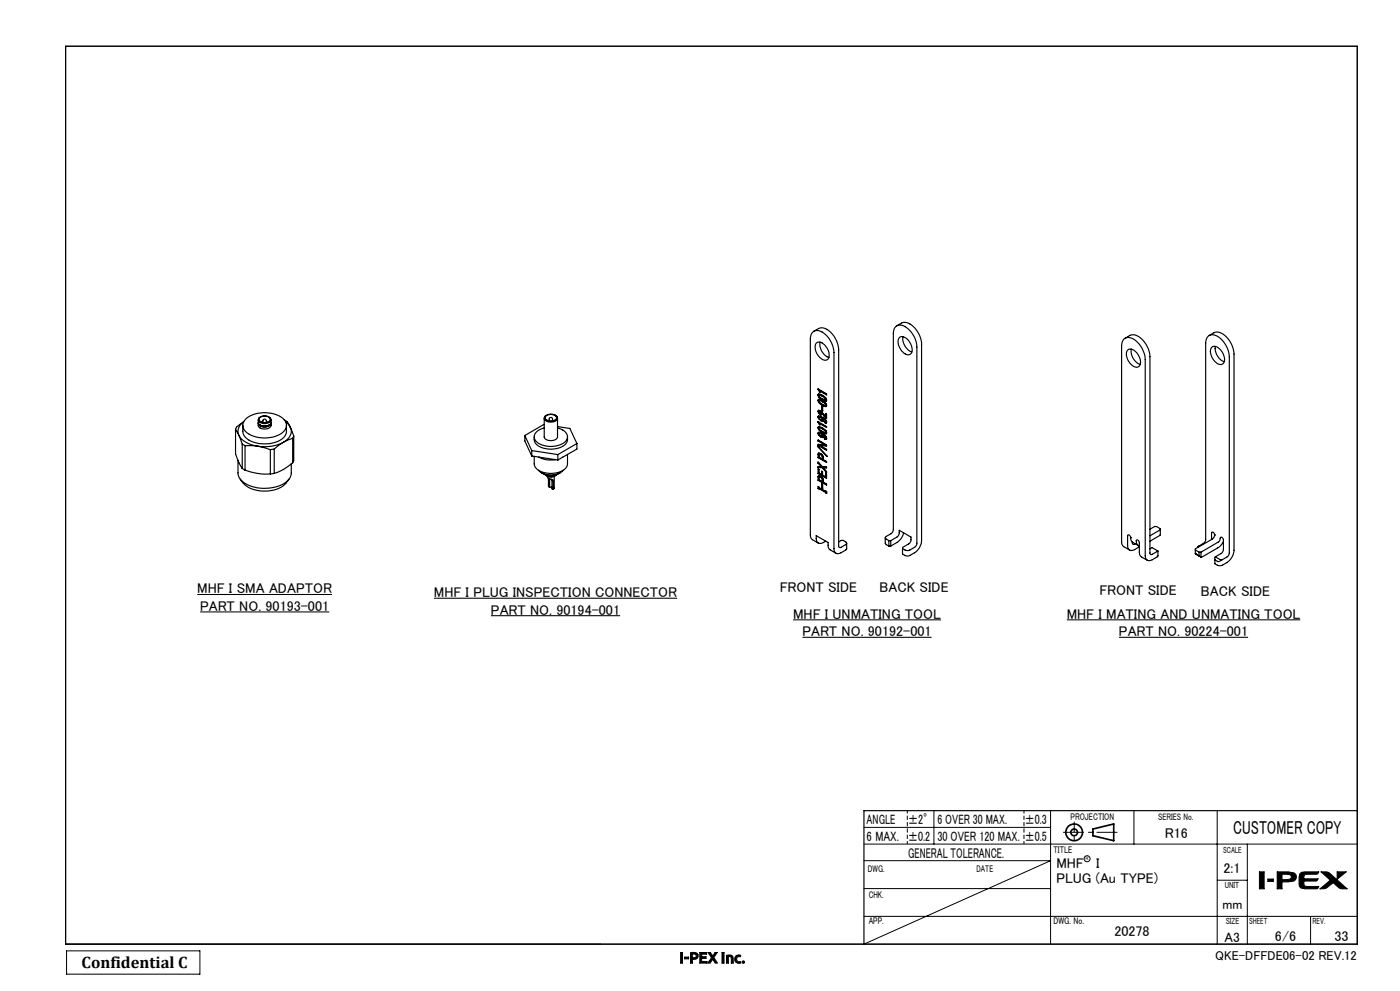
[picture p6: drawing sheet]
<svg xmlns="http://www.w3.org/2000/svg" width="420mm" height="297mm" viewBox="0 0 420 297" stroke-linecap="round" stroke-linejoin="round" font-family="sans-serif">
<g fill="none" stroke="#000" stroke-width=".35">
<path d="M19.7 13.9h387.5v269.1h-387.5zM244.2 99.3a3.5 3.5 0 0 1 2.5-1.1 7 7 0 0 1 4.9 6.6v58.8a.44 .44 0 0 0 .2 .5 .44 .44 0 0 0 .5-.1l1.4-.8a.43 .43 0 0 0 .3-.4 .43 .43 0 0 0-.3-.4l-.8-.4h-.5l-.8 .4M269 97.6a3.5 3.5 0 0 1 2.6-1 7 7 0 0 1 4.9 6.6v58.8a4.6 4.6 0 0 1-2.1 3.7l-1.9 .9h-.6l-1.1-.6v-1.9l2.1-1.3 .4-.7v-1.1l-3.5-2.1v1l-.5 .9-2.1 1.2M244.9 102.9a2.11 2.11 0 0 1 3 1.2 2.97 2.97 0 0 1 .3 3.7 2.66 2.66 0 0 1-3.1-1.8 3.2 3.2 0 0 1-.2-3.1zM245.4 116.7l.3 .3M245.4 118.4l.2 .6M245.4 116.7v-.1l2.6 1.4v.4l-2-1.2M245.5 116.6l-.1 .1M245.5 118.3l.2 .6M245.5 119.9l.2 .6M245.5 118.3l-.1 .1M245.5 119.9l-.1 .1"/>
<path d="M245.6 116.7l.2 .2M245.6 119.7a2.35 2.35 0 0 1 2.3 2.1h-.1M245.6 119.7l-.2 .3M245.6 119l1.2 .9 1 .3M245.6 118.1a2.35 2.35 0 0 1 2.3 2.1h-.1M245.6 118.1l-.2 .3M245.6 118.1l-.1 .2M245.6 119.7l-.1 .2M245.7 117l.1 .4M245.7 118.9l1 .8 1.2 .5h-.1M245.7 118.9l-.1 .1M245.8 118.4l1.1 .4 .7 .6"/>
<path d="M245.8 118.8a2.25 2.25 0 0 0 1.9 .9M245.8 118.4v.4M245.8 116.9l.2 .4M245.8 117.4v.1M245.8 116.9l-.1 .1M245.9 118.3l.8 .3 1 .8M245.9 119.9l1.1 .5 .7 .6M245.9 118.3l-.2 .1M245.9 119.9l-.2 .1M245.9 118.3l-.1 .1M245.9 119.9l-.1 .1M246 117.4h.1"/>
<path d="M246 117.3v.1M246 117.3l-.2 .1M246 117.4l-.2 .1M246 117.2v.4l-.2-.1M246 117.2l2 1M246 102.5a4.2 4.2 0 0 0 2.7 4.6M247.6 119.4l.1 .3M247.7 119.4l.2 .3M247.7 119.4h-.1M247.9 119.7l-.3 .2M247.9 119.7h-.2M270 101a2.84 2.84 0 0 1 3.3 2.3 2.18 2.18 0 0 1-.5 3 3.8 3.8 0 0 1-3.3-4.5z"/>
<path d="M270.9 100.9a4.2 4.2 0 0 0 2.7 4.6M337.5 101.4a3.4 3.4 0 0 1 2.6-1.1 7 7 0 0 1 4.9 6.6v58.8a.42 .42 0 0 0 .2 .5 .42 .42 0 0 0 .5-.1l1.6-1M338.3 104.9a2.35 2.35 0 0 1 3.2 1.5 2.57 2.57 0 0 1 0 3.6 3.5 3.5 0 0 1-3.6-3.5v-.8zM339.4 104.6a4.3 4.3 0 0 0 2.7 4.6M362.8 100.5a3.4 3.4 0 0 1 2.5-1 7 7 0 0 1 4.9 6.6v58.8a4.7 4.7 0 0 1-2.1 3.7l-1.6 .9-1.3-.1-.7-.5 .1-2M363.6 104a2.36 2.36 0 0 1 3.1 1.5 2.57 2.57 0 0 1 0 3.6 3.5 3.5 0 0 1-3.6-3.4v-.8zM364.6 103.8a4.3 4.3 0 0 0 2.7 4.6M70.7 128.7l.2-.7 2.2-1.6a3.3 3.3 0 0 0-1.5 4.1M70.7 128.7v7.3l.9 2.6 1.1 1.8M70.7 128.7l.9 1.8M71.4 138v3.7a4.5 4.5 0 0 0 3.5 3.9 11.9 11.9 0 0 0 11.3-1.5l.7-.7 .5-1.3v-3.1M71.6 130.5a7.4 7.4 0 0 0 5.7 3.2"/>
<path d="M71.6 130.5l1.1 2.6M72.7 133.1l.8 .5M72.7 133.1v7.3M72.8 127.5v1.8a4.4 4.4 0 0 0 4.2 3.5 8.8 8.8 0 0 0 8.5-2.2l.4-1.1v-2M73.5 133.6l3.8 .1M73.5 133.6v7.3M73.6 125.8a9.2 9.2 0 0 1 11.6 0 2.71 2.71 0 0 1-1.2 4.3 9.6 9.6 0 0 1-10.4-.9 2.41 2.41 0 0 1 0-3.4zM77.3 133.7l3.8 1.1M77.5 126.9a1.66 1.66 0 0 0 2.3 1.6 1.39 1.39 0 0 0 1.5-1.6M77.5 125.8v1l.5 .6M77.5 126.7a2.09 2.09 0 0 0 3.3 1l.4-.4 .1-.6M77.5 126.9a2.28 2.28 0 0 0 3.7 0"/>
<path d="M77.8 125.2a2.29 2.29 0 0 1 3.4 .4 2 2 0 0 1-1.8 1.1 2 2 0 0 1-1.8-1zM77.8 125.2a.98 .98 0 0 0-.2 1.1 .98 .98 0 0 0 1 .6 2.07 2.07 0 0 0 2.7-1.1l-.4-.6M77.9 125.2a2.23 2.23 0 0 1 3.2 .3 1.64 1.64 0 0 1-2.3 1.1 .91 .91 0 0 1-.9-.4 .91 .91 0 0 1 0-1zM78 127.4a2.79 2.79 0 0 0 2.8 0M78.9 126.6v-.5a.51 .51 0 0 1 .5-.5 .51 .51 0 0 1 .5 .5v.5M81.1 134.8v7.3M81.3 125.8a1.68 1.68 0 0 1-2.3 1.9l-1-.3M82.3 134.6l-1.2 .2M82.3 134.6v7.3M85.1 132.5a12.5 12.5 0 0 1-7.8 1.2M85.1 132.5l-2.8 2.1M85.3 125.8a4.1 4.1 0 0 1 1.8 2.3"/>
<path d="M85.7 126.4l1.4 1.7M87.1 128.1a3.4 3.4 0 0 1-2 4.4M87.1 128.1l1 2.6M87.8 138.7l-2.7 2-2.8 1.2M87.8 131.4l-2.7 1.1M87.8 131.4v7.3M88.1 130.7l-.3 .7M88.1 130.7v7.3l-.3 .7M157.4 130.5l2.1 4.5M157.4 130.5v1.6l2.1 4.6M159.5 135l7.9 1.2M159.5 136.7l7.9 1.2"/>
<path d="M159.5 135v1.7M160.3 130.9a3.2 3.2 0 0 0 3.1 3.5 6.1 6.1 0 0 0 6.6-1.9l.3-1.6M161.6 137l2.6 .8h2.5M163.3 125.3v5.6a2.4 2.4 0 0 0 3.5 .7l.5-.5v-5.8M163.3 128.3a2.97 2.97 0 0 0-2.9 3.2 6 6 0 0 0 6.7 2.1 3.1 3.1 0 0 0 3.1-3 3.5 3.5 0 0 0-2.9-2.3M163.3 127.2l-5.9 3.3M163.7 124.7a1.02 1.02 0 0 0-.3 1.2 1.02 1.02 0 0 0 1.1 .5 2.01 2.01 0 0 0 2.8-1.2l-.4-.5M163.7 124.6a2.25 2.25 0 0 1 3.4 .6 2.31 2.31 0 0 1-3.5 .5 .77 .77 0 0 1 .1-1.1zM163.9 124.6a2.04 2.04 0 0 1 3.1 .7 1.97 1.97 0 0 1-3.5-.2zM164.7 126.1v-.5a.51 .51 0 0 1 .6-.5 .51 .51 0 0 1 .5 .5v.5M167.3 127.8l3.7 .6 2.1 4.5M167.4 136.2v1.7"/>
<path d="M168.8 137v.1M170.3 136.2v2.8a3.5 3.5 0 0 1-3.6 2.7 6 6 0 0 1-6.2-1.9l-.2-.7v-2.3M173.1 132.9l-5.7 3.3M173.1 132.9v1.7l-5.7 3.3M245.3 133.8l2.8 2.9zM245.3 133.8h.1M245.4 129.9l.2 .4M245.4 126.5l.3 .3M245.4 123.3l.2 .5M245.4 120l.2 .6M245.4 125l.2 .4M245.4 128.2l.2 .6"/>
<path d="M245.4 126.5l2.6 1.3v.3l-2-1.1v.3l-.2-.1M245.4 136.1v-.1a1.12 1.12 0 0 1 1.6 1v.8l1 .5v.3l-2.6-1.4M245.4 132.2v-.3l2.6 1.4v.4l-2-.2M245.4 136.1v1.1M245.4 138.8v-.3l1.3 1.4h1.3v.3h-1.1M245.4 133.5l2.6 1.5v-.3l-2-1.2M245.4 138.8l1 1M245.4 132.2l2 1.1M245.5 126.4l-.1 .1M245.5 123.2l.2 .5M245.5 124.9l.2 .4M245.5 128.1l.2 .6"/>
<path d="M245.5 129.8l.2 .4M245.5 123.2l-.1 .1M245.5 124.9l-.1 .1M245.5 128.1l-.1 .1M245.5 129.8l-.1 .1M245.6 130.3l.7 .6M245.6 125.4l.7 .7M245.6 126.5l.2 .2M245.6 131.9v.2M245.6 133.2v.2M245.6 136.1v1M245.6 138.6v.1"/>
<path d="M245.6 139.8v.2M245.6 132.1l2 1.1-.2 .1M245.6 133.4l2.4 1.4M245.6 132.1l-.2 .1M245.6 133.4l-.2 .1M245.6 137.1l2.4 1.4M245.6 137.1l-.2 .1M245.6 136.1h-.2M245.6 138.7l.9 1.1h-.1M245.6 138.7l-.2 .1M245.6 129.6a2.58 2.58 0 0 1 2.4 2l-.2 .1M245.6 129.6l-.2 .3"/>
<path d="M245.6 123a4 4 0 0 1 2.1 1.9M245.6 123l-.2 .3M245.6 120.6l1.2 1 1 .2M245.6 124.7a2.56 2.56 0 0 1 2.4 2l-.2 .1M245.6 124.7l-.2 .3M245.6 128.8l1.2 .9 1 .3M245.6 127.9a2.36 2.36 0 0 1 2.3 2l-.1 .1M245.6 127.9l-.2 .3M245.6 124.7l-.1 .2M245.6 127.9l-.1 .2M245.6 129.6l-.1 .2M245.6 123l-.1 .2"/>
<path d="M245.6 135.8v.3M245.7 126.8l.1 .3M245.7 125.3l.7 .7M245.7 130.2l.7 .7M245.7 125.3l-.1 .1M245.7 130.2l-.1 .1M245.7 120.5l1.3 1 .9 .3h-.1M245.7 123.7l.6 .5M245.7 128.7l1.3 .9 .9 .3-.1 .1M245.7 120.5l-.1 .1M245.7 123.7l-.1 .1M245.7 128.7l-.1 .1"/>
<path d="M245.8 123.3l-.1 .2 .6 .6v.3l-.7-.6M245.8 123.3l.3 .1M245.8 120l.7 .3 1.1 .8M245.8 120l-.1 .1a1.87 1.87 0 0 0 2 1.4v-.1M245.8 125l.9 .5M245.8 125h-.1a.9 .9 0 0 0 1.1 .9v-.1M245.8 128.2l.7 .2 1.1 .8M245.8 128.7a2.25 2.25 0 0 0 1.9 .8M245.8 128.2v.5M245.8 129.9l.9 .5M245.8 129.9h-.1a1.01 1.01 0 0 0 1.1 .8M245.8 126.7l.2 .5"/>
<path d="M245.8 127.1v.1M245.8 127.1l.3-.2 1.9 1.1M245.8 126.7l-.1 .1M245.9 136.1l.4 .1M245.9 136.1l-.2 .9 1 .6M245.9 136.1l.3 .1M245.9 123.3h-.2M245.9 124.9l-.2 .1M245.9 129.8l-.2 .1M245.9 124.9l.9 .4M245.9 128.1l1.1 .4 .7 .6M245.9 129.8l.9 .4"/>
<path d="M245.9 128.1l-.2 .1M245.9 124.9h.1M245.9 124.9l-.1 .1M245.9 129.8h.1M245.9 128.1l-.1 .1M245.9 129.8l-.1 .1M246 136.1l-.2 .1M246 127.2h.1M246 127.2h-.2M246 133.5l2 .1M246.1 123.4l1.2 1.4M246.2 123.3l1.2 1.4"/>
<path d="M246.2 123.3h-.4M246.2 136.2l.4 .4M246.2 123.3l-.1 .1M246.3 130.9l.6 .2M246.3 126.1l.6 .1M246.3 136.2l.4 .3M246.3 136.2h-.1M246.4 139.8h-1v.3M246.4 126l.7 .1-.2 .1M246.4 130.9l.7 .2h-.2M246.4 126l-.1 .1M246.4 130.9h-.1"/>
<path d="M246.6 121.6l.2 .1v1.5l-.2-.2zM246.6 136.6l.1 .3M246.7 125.5l.1 .3M246.7 130.4l.1 .3M246.7 121.7v1.3M246.7 136.9v.7M246.7 123h.1M246.7 123h-.1M246.7 130.2l.3 .5-.1 .4M246.7 130.2l.9 .8M246.7 125.4l.3 .4-.1 .4M246.7 125.4l.9 .7"/>
<path d="M246.7 125.4l.2-.1 .9 .7M246.7 130.2l1.1 .7M246.7 136.5l.1 .3M246.7 136.5l-.1 .1M246.8 125.4l-.1 .1M246.8 130.3l-.1 .1M246.8 136.8l-.1 .8M246.8 136.8l-.1 .1M246.9 125.6v.1M246.9 130.5v.1M246.9 125.7l-.2 .2M246.9 130.6l-.2 .2"/>
<path d="M246.9 125.7l-.1 .1M246.9 130.6l-.1 .1M247.3 124.8l.4 .5M247.3 131.5l.5 .2M247.3 126.6l.5 .2M247.4 124.7l.5 .5M247.4 133.3l-2-.1v.3M247.4 124.7l-.1 .1M247.5 126.6l.5 .1-.2 .1M247.5 131.5l.5 .1-.2 .1M247.5 126.6h-.2M247.5 126.4v.2"/>
<path d="M247.5 131.3v.2M247.5 131.5h-.2M247.6 121.1l.1 .3M247.6 129.2l.1 .3M247.6 131l.1 .2M247.6 126.1l.1 .2M247.6 131.3h-.3v.2M247.6 126.5l-.3-.1v.2M247.7 124.9v-.9l.3 .1v1.3l-.3-.1M247.7 131.2l-.1 .1M247.7 126.3l-.1 .2M247.7 121l.2 .3"/>
<path d="M247.7 129.1l.2 .3M247.7 121l-.1 .1M247.7 129.1l-.1 .1M247.8 126l.1 .3M247.8 130.9l.1 .3M247.8 126l-.2 .1M247.8 130.9l-.2 .1M247.8 124.1l-.1 .8M247.9 121.3l-.3 .2M247.9 126.3l-.2 .1M247.9 129.4l-.3 .3M247.9 131.2l-.2 .1"/>
<path d="M247.9 121.3l-.2 .1M247.9 125.2l.1 .1M247.9 125.2l-.2 .1M247.9 126.3h-.2M247.9 129.4l-.2 .1M247.9 131.2h-.2M72.1 143.6a9 9 0 0 0 10.2 3.2 6.5 6.5 0 0 0 4.4-3.2M72.7 140.4l.8 .5M73.5 140.9l3.5 .9 4.1 .3M82.3 141.9l-1.2 .2M161.6 140.9l.8 .8M162.4 141.7a5.2 5.2 0 0 0 5.7 0"/>
<path d="M163.5 142.2l.3 .3M163.8 142.5l.5 .2M164.3 142.7l.7 .3 1.3-.3M164.3 142.7l.2 .7M164.5 143.4a1.57 1.57 0 0 1 1.5 .8v2.5M164.5 143.4v2.4l.4 .2M164.9 146h.7M164.9 143.5v2.5M165.5 143.6l.1 2.9 .4 .2M166.3 142.7v3.6l-.3 .4M166.7 142.5l-.4 .2M167 142.2l-.3 .3-1.2 .3-1.7-.3"/>
<path d="M168.9 140.9a5.6 5.6 0 0 1-6.5 .8M245.4 146.4v-.6l2.2 1.4M245.4 146.4l.4 .1M245.4 141.9l2.6 1.5v-1.5l-.3-.2v1.2M245.4 141.9v-1.4l.3 .2v1.1l.8 .4M245.4 142.9v1M245.4 140.1l1.3 .1M245.6 140.6v1.2M245.6 142.8v1M245.6 145.9v.4M245.6 140l1.2 .1M245.6 141.8l2.4 1.4"/>
<path d="M245.6 140l-.2 .1M245.6 141.8l-.2 .1M245.6 143.8l2.4 1.4M245.6 143.8l-.2 .1M245.6 142.8l-.2 .1M245.6 146.3l.2 .2M245.6 146.3l-.2 .1M245.6 142.6l1.2 .6M245.6 142.6l-.2 .3M245.6 142.6v.2M245.8 146.5l1.8 1.1M245.8 146.5l2 1"/>
<path d="M245.9 142.9h.4M245.9 142.9l-.2 .9 1 .6M245.9 142.9l.3 .1M246 142.8l-.2 .1M246.2 143l.4 .4M246.3 142.9l.4 .4M246.3 142.9l-.1 .1M246.5 142.2v-1l.3 .2v1l.9 .5M246.6 144.8l.2 .2v1.4l-.2-.1zM246.6 143.4l.1 .3M246.6 141.3l-.1 .9M246.7 140.2l1.3 1.5v-.3l-1.1-1.2"/>
<path d="M246.7 143.7v.7M246.7 145v1.2M246.7 146.2l.1 .1M246.7 146.2l-.1 .1M246.7 143.3l.1 .3M246.7 143.3l-.1 .1M246.8 143.2l.2 1.3 1 .6v.3l-2.6-1.5M246.8 140.1l1.2 1.3M246.8 140.1l-.1 .1M246.8 143.6l-.1 .8M246.8 143.6l-.1 .1M247.6 147.2l.4 .1v.6l-.4-.2"/>
<path d="M247.6 147.6v.1M247.8 147.2h-.2M247.8 147.5v.1M247.8 147.6l.2 .1M247.8 147.6l-.2 .1M247.8 147.5l-.2 .1M247.8 141.8l-.1 1.1M248 140.1l-1.1 .1M271.1 159.7a4.4 4.4 0 0 1-2 2.9l-1.9 1.1M345 158.6l1.4-.8h.6l1.1 .7-.2 2-2.9 1.7M348.1 158.8l-3.1 1.8M245.5 162.8l-1.9-1.2-.5-1.2v-58.8a2.17 2.17 0 0 1 1.1-2.3 2.17 2.17 0 0 1 2.5 .2 8 8 0 0 1 3.5 6.2v58.7a1.29 1.29 0 0 0 .6 1.4 1.29 1.29 0 0 0 1.5-.1l1.7-1.1v-1.8"/>
<path d="M247.7 162.2l-.7 .4a1.31 1.31 0 0 1-1.5 .1 1.31 1.31 0 0 1-.6-1.3v-.9l3.5 2.1 .3 1.9 2.1 1.3M265.6 161.2v1.7l1.1 .8M266.7 162l-.8-.4a.42 .42 0 0 1-.3-.4 .42 .42 0 0 1 .3-.4l1.5-1 .6-1.1v-58.8a2.15 2.15 0 0 1 1-2.3 2.15 2.15 0 0 1 2.5 .3 7.8 7.8 0 0 1 3.6 6.1v59l-.5 .8-1.8 1.1h-1.1l-.9-.5M266.7 162v1.7M266.7 162h.5M266.7 163.7h.5M267.2 162v1.7M338.9 164.8l-1.9-1-.4-.6-.1-.7v-58.9a2.17 2.17 0 0 1 1.1-2.2 2.17 2.17 0 0 1 2.4 .2 7.6 7.6 0 0 1 3.6 6.1v58.8a1.28 1.28 0 0 0 .6 1.4 1.28 1.28 0 0 0 1.5-.2l1.7-1.1-.1-1.5M339.2 161.1l-.3-.6-.5-.2-.1 3.2a1.3 1.3 0 0 0 .6 1.3 1.3 1.3 0 0 0 1.5-.1l1.4-.8M339.2 161.1h.1M339.2 161.1l.3 1.1 2 1.3M339.7 162.4a.51 .51 0 0 0 .2 .7 .51 .51 0 0 0 .7-.2"/>
<path d="M341.8 163.6a1.15 1.15 0 0 1-.6-1.8l.6 .6 .1 3.9 .5 .6 1.8 1M345 164.5l.6-.4 1.7 1M358.6 165.9h.1M358.6 164.8l1.1 .7M358.6 165.9l1.1 .7M358.6 165.9l1.8 1.1M359.4 163.9l1.7-1.1 .6-1v-59a2.16 2.16 0 0 1 1-2.2 2.16 2.16 0 0 1 2.5 .2 7.9 7.9 0 0 1 3.6 6.1v58.8l-.6 1.2-1.9 1M359.4 163.9l-.1 .2M359.4 163.9l.1 .1M359.7 165.5h.6M359.7 165.5v1.1M359.7 166.6l.6 .3"/>
<path d="M360.3 165.5l5.2-3 .5-.7a.62 .62 0 0 1 .6-.8l.4 .8v3.2l-.6 .8-1.8 1.1M360.3 166.9l.1 .1M360.3 165.5v1.4M364.4 160.3h.1M364.4 160.3l-.3-.6-.4-.2-.2 .1v2.1M364.4 160.3l-.1 .6-.6 .7-5.1 2.9v1.4M364.5 167.8l.9 .5 .9-.4M364.6 166.9l1.7 1M367 162.3l-1.2 1.6-5.4 3.1M407.2 243h-148v40"/>
</g>
<g fill="none" stroke="#000" stroke-width=".3">
<path d="M19.7 13.9h387.5v269.1h-387.5zM259.2 257.9h56l-56 25.1M259.2 253h148M259.2 248h56M280.2 243v10M315.2 243v40M340.2 243v10M365.2 243v40M374.2 253v30M259.2 274.6h148M259.2 266.3h56M365.2 263.8h9"/>
<path d="M377.8 261.3h1.4v5.1h-1.4zM380.4 263.5h1.6v.7h-1.6zM383.2 261.3h3.3l1.8 .4a1.38 1.38 0 0 1 0 2.3l-1.8 .3h-1.9v2.1h-1.4zM384.6 262l2.4 .2a.71 .71 0 0 1 0 1.3l-2.4 .1zM390 261.8l.6-.4 .9-.1h4.1l-.3 .6-.4 .1-3.5 .1-.2 .6v.7h4.2l-.4 .6-3.8 .1 .1 1.4 .7 .2h3.6l-.3 .6-3.8 .1-1.3-.3a4.8 4.8 0 0 1-.2-4.3zM393.2 274.6v8.4M396.3 261.3l2.1 .1 .5 .3 5.2 4.7a3.8 3.8 0 0 1-4.2-1.9l-2.2 1.8-1.7 .1 3.1-2.6zM401.1 261.3h2.8l-2.8 2.2zM20 285h40v7h-40zM204.2 285.5h.6v3.1h-.6zM205.4 286.8h1.2v.6h-1.2zM207.2 285.5l.4-.1a1.65 1.65 0 0 1 1.9 .7l-.2 .9-.5 .4-1.1 .1v1.1h-.5z"/>
<path d="M207.7 286l1.1 .2-.1 .7-1 .1zM209.9 285.5h2.1v.5h-1.5v.7h1.3v.5h-1.3v.9h1.6v.5h-2.2zM212.4 285.5h.7l.7 1 .7-1h.7l-1.1 1.5 1.1 1.6h-.6l-.8-1.1-.8 1.1h-.6l1.1-1.6zM216.6 285.5h.6v3.1h-.6zM217.9 286.3l.8-.1a.96 .96 0 0 1 1.3 1.1v1.3h-.6l-.1-1.7-.8-.2v1.9h-.6zM220.9 286.4l.8-.2 .5 .1-.1 .5-.6-.1-.4 .2-.1 .5 .1 .6 .4 .2 .7-.1 .1 .5-.9 .1-.8-.4-.1-.3a1.59 1.59 0 0 1 .4-1.6zM222.7 288.1h.6v.5h-.6z"/>
<circle cx="326.1" cy="257.4" r=".91"/>
</g>
<g fill="none" stroke="#000" stroke-width=".5">
<path d="M327.9 248.5l6.2-1.6v5.1l-6.2-1.5z"/>
<circle cx="322.2" cy="249.4" r="2.5"/>
<circle cx="322.3" cy="249.5" r="1.01"/>
</g>
<path d="M335.2 249.4h-16.3" fill="none" stroke="#000" stroke-width=".3" stroke-dasharray="6.3 1.3 1.3 1.3" stroke-dashoffset=".1" stroke-linecap="butt"/>
<path d="M322.3 246.3v6.5" fill="none" stroke="#000" stroke-width=".3" stroke-dasharray="6.3 1.3 1.3 1.3" stroke-dashoffset="3.2" stroke-linecap="butt"/>
<path d="M272.2 242.9v10M307.2 252.9v-10" fill="none" stroke="#000" stroke-width=".3" stroke-dasharray="1.3 .6" stroke-dashoffset=".4" stroke-linecap="butt"/>
<g fill="#000">
<path d="M377.8 261.3v5.1h1.4v-5.1zM380.4 263.5v.7h1.6v-.7zM383.2 261.3v5.1h1.4v-2.1h1.9a1.8 1.8 0 0 0 2.4-1.6 1.88 1.88 0 0 0-2.4-1.4zM384.6 262l2.5 .2 .3 .5-.1 .5-.8 .4h-1.9zM390.1 261.6l-.4 .9v2.3a1.41 1.41 0 0 0 1.8 1.6h3.5l.4-.2 .2-.5h-3.8l-.5-.2-.1-1.4h3.7l.5-.7h-4.2v-.9l.6-.5h3.3l.5-.7h-4.2zM396.3 261.3l2.8 2.5-3.1 2.6 1.7-.1 2.2-1.8 2.1 1.8 2.1 .1-5.5-4.9zM401.1 261.3v2.2l2.8-2.2z" fill-rule="evenodd"/>
<path d="M204.2 285.5h.6v3.1h-.6zM205.4 286.8h1.2v.6h-1.2zM207.2 285.5h1.5l.8 .6-.1 .8-.2 .4-1.5 .2v1.1h-.5zM207.7 286v1h.7l.4-.2-.1-.8zM209.9 285.5h2.1v.5h-1.5v.7h1.3v.5h-1.3v.9h1.6v.5h-2.2zM212.4 285.5h.7l.7 1 .7-1h.7l-1.1 1.5 1.1 1.6h-.6l-.8-1.1-.8 1.1h-.6l1.1-1.6zM216.6 285.5h.6v3.1h-.6zM217.9 286.3l1.4-.1 .4 .2 .3 .7v1.5h-.6v-1.5l-.4-.4h-.5v1.9h-.6zM220.7 286.6l.8-.4 .7 .1-.1 .5h-.9l-.2 .9 .3 .5 .9-.1 .1 .5-1 .1-.7-.4-.2-1.1zM222.6 288.3a.4 .4 0 0 1 .8 0 .4 .4 0 0 1-.8 0z" fill-rule="evenodd"/>
</g>
<path d="M59.2 178.2h40.4M130.2 179.3h72.9M60 183.4h38.8M147.3 184.5h38.7M237.9 185.8h44.4M240.7 191h38.8M320 185.8h70.1M335.7 191h38.7" fill="none" stroke="#000" stroke-width=".31"/>
<text font-size="5.6" x="370" y="250">CUSTOMER COPY</text>
<text font-size="4.9" x="24.5" y="290.2">Confidential C</text>
<g font-size="4.2">
<text x="59.2" y="177.9">MHF I SMA ADAPTOR</text>
<text x="130.2" y="179">MHF I PLUG INSPECTION CONNECTOR</text>
<text x="233.9" y="177.5">FRONT SIDE</text>
<text x="263.8" y="177.4">BACK SIDE</text>
<text x="329.8" y="178.5">FRONT SIDE</text>
<text x="360.3" y="178.5">BACK SIDE</text>
<text x="60" y="183.1">PART NO. 90193-001</text>
<text x="147.3" y="184.2">PART NO. 90194-001</text>
<text x="237.9" y="185.5">MHF I UNMATING TOOL</text>
<text x="320" y="185.5">MHF I MATING AND UNMATING TOOL</text>
<text x="240.7" y="190.7">PART NO. 90192-001</text>
<text x="335.7" y="190.7">PART NO. 90224-001</text>
<text x="349.5" y="251.2">R16</text>
<text x="272.4" y="257">GENERAL TOLERANCE.</text>
<text x="316.9" y="260.3">MHF</text>
<text x="328.8" y="260.3">I</text>
<text x="367.1" y="261.7">2:1</text>
<text x="316.9" y="264.5">PLUG (Au TYPE)</text>
<text x="334.3" y="280.6">20278</text>
<text x="382.5" y="282.1">6/6</text>
<text x="400.3" y="282.1">33</text>
</g>
<g font-size="4.1">
<text x="260" y="252">6 MAX.</text>
<text x="260" y="247">ANGLE</text>
<text x="272.5" y="247">±2°</text>
<text x="281.2" y="247">6 OVER 30 MAX.</text>
<text x="307.5" y="247">±0.3</text>
<text x="272.5" y="252">±0.2</text>
<text x="281.2" y="252">30 OVER 120 MAX.</text>
<text x="307.5" y="252">±0.5</text>
<text x="366.8" y="272.5">mm</text>
<text x="367.4" y="282.2">A3</text>
</g>
<text font-size="3.9" x="364.6" y="287.8">QKE-DFFDE06-02 REV.12</text>
<g font-size="2.9">
<text x="321.2" y="245.8">PROJECTION</text>
<text x="316.1" y="255.7">TITLE</text>
<text x="260.4" y="261.2">DWG.</text>
<text x="292.9" y="261.2">DATE</text>
<text x="260.6" y="269">CHK.</text>
<text x="260.6" y="277">APP.</text>
<text x="316.1" y="277">DWG. No.</text>
</g>
<text font-size="2.8" x="347.5" y="245.8">SERIES No.</text>
<g font-size="2.7">
<text x="366.9" y="255.7">SCALE</text>
<text x="367.4" y="266.1">UNIT</text>
<text x="367.7" y="277">SIZE</text>
<text x="374.7" y="277.1">SHEET</text>
<text x="393.8" y="277.1">REV.</text>
</g>
<text font-size="1.4" x="325.7" y="257.8">R</text>
</svg>
